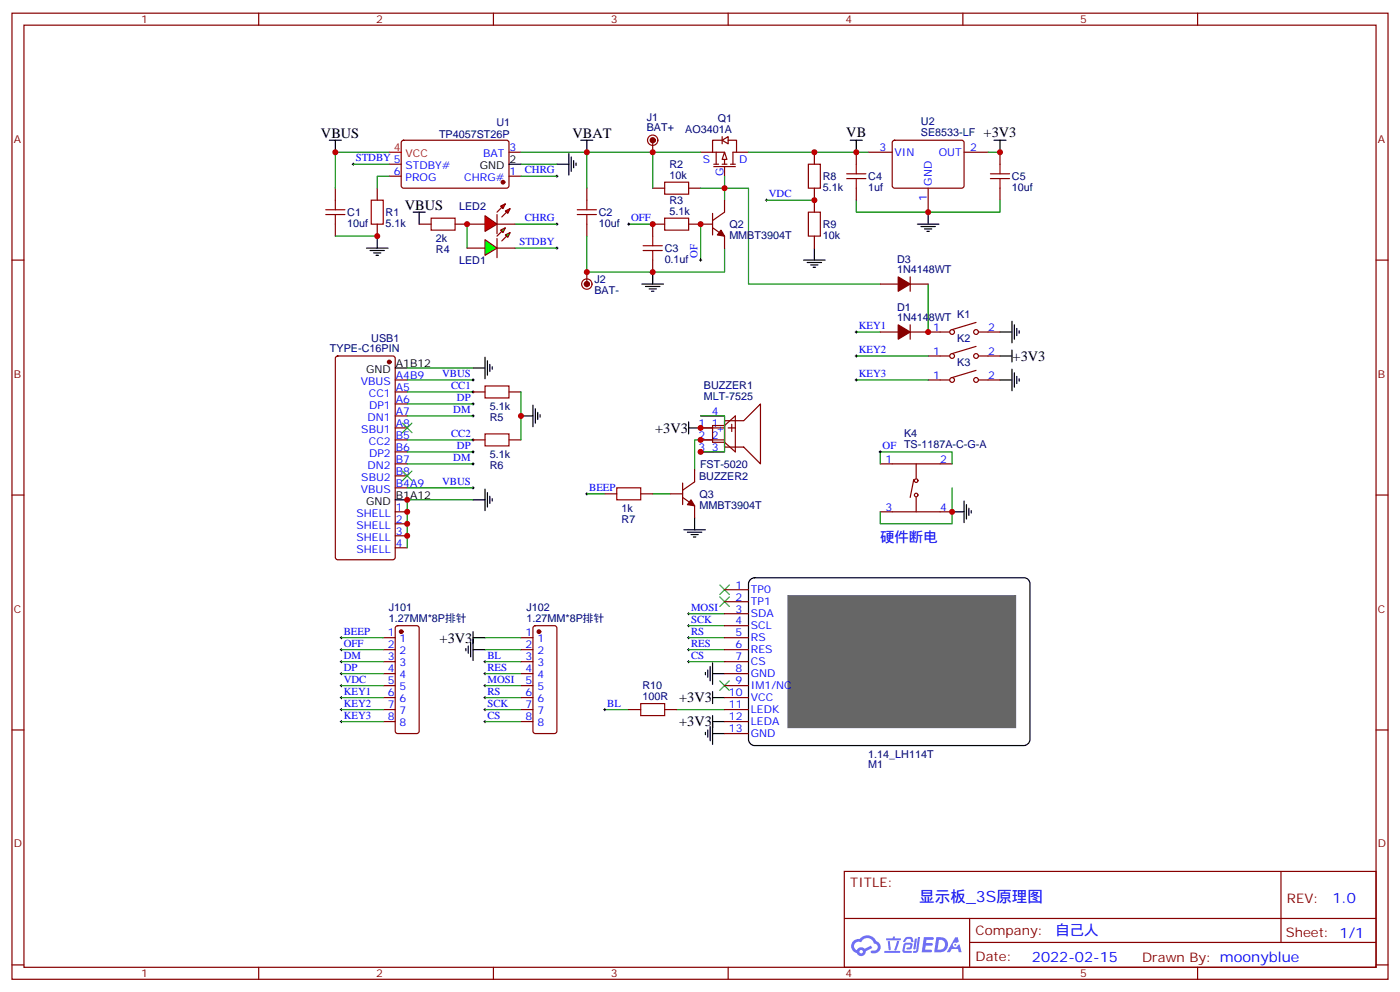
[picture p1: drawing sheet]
<svg xmlns="http://www.w3.org/2000/svg" width="412mm" height="292mm" viewBox="0 0 412 292" stroke-linecap="round" stroke-linejoin="round" font-family="sans-serif">
<g fill="none" stroke="#870000" stroke-width=".35">
<path d="M3.5 3.9h405.4v284.3h-405.4zM7.1 7.4h398.2v277.3h-398.2zM76.2 3.9v3.5M145.3 3.9v3.5M214.5 3.9v3.5M283.6 3.9v3.5M352.8 3.9v3.5M3.5 76.6h3.6M405.3 76.6h3.6M3.5 145.7h3.6M405.3 145.7h3.6M3.5 214.8h3.6"/>
<path d="M405.3 214.8h3.6M248.7 256.5h156.6v28.2h-156.6zM377.3 256.5v20.9M248.7 270.3h156.5M285.6 277.4h119.6M285.6 270.3v14.1M3.5 284h3.6M76.2 284.7v3.5M145.3 284.7v3.5M214.5 284.7v3.5M283.6 284.7v3.5M352.8 284.7v3.5"/>
<path d="M405.3 284h3.6"/>
</g>
<g fill="#5487ff">
<path d="M272.1 275.8h2.6l.3 .2-.1 .6h-2l-.1 .9h1.6l.4 .4-.4 .4h-1.7l-.2 1.2 1.8 .1 .3 .3-.2 .3-2.9 .1z"/>
<path d="M281.4 275.9h.7l.4 1.3-.7 .3a.74 .74 0 0 0-1.1 .3 .74 .74 0 0 0 .5 1 .74 .74 0 0 0 .9-.6l.5-.3 .7 2.3h-.9l-.2-.9h-1.9l-.5 .9h-.9z"/>
<path d="M269.5 276.2h.6l-.4 3a.31 .31 0 0 1-.3 .2 .31 .31 0 0 1-.3-.3z"/>
<path d="M270.4 275.8h.6l-.5 3.9a.89 .89 0 0 1-.7 .7 .89 .89 0 0 1-.9-.3l1-.4z"/>
<path d="M266.8 275.9l.6-.2 1.2 .2 .5 1.2-.6 .2-.4-1-1 .2a.95 .95 0 0 1-1 .8l-.1-.2z"/>
<path d="M266.4 277.6l1.8-.2a1.04 1.04 0 0 1 .6 1.1 1.04 1.04 0 0 1-.8 .9h-.7a.29 .29 0 0 1-.3-.3 .29 .29 0 0 1 .3-.2l.7-.1 .2-.8-1.4 .1-.4 1.7 1.9 .1a.29 .29 0 0 1 .3 .3 .29 .29 0 0 1-.3 .3l-2-.1-.4-.2 .2-2.1z"/>
<path d="M260.5 279.9h4.4a.3 .3 0 0 1 .3 .3 .3 .3 0 0 1-.3 .3h-4.3z"/>
<path d="M264.3 276.9h.6l-.5 1.7a1.02 1.02 0 0 1-.7 1.2l-.2-.3z"/>
<path d="M261.5 277h.6l.3 2.4-.3 .3-.3-.2z"/>
<path d="M261.1 276.2h1.9l.2-.6h.5l-.1 .6h1.5a.29 .29 0 0 1 .3 .3 .29 .29 0 0 1-.3 .2h-3.9z"/>
<path d="M275.8 275.8l-.6 4.5h1.4a2.27 2.27 0 0 0 2.7-2.3 2.27 2.27 0 0 0-2.7-2.2zM276.6 276.6a1.5 1.5 0 0 1 1.8 1.5 1.5 1.5 0 0 1-1.9 1.4h-.3z"/>
<path d="M251.4 277a2.09 2.09 0 0 0 1 3.5 1.37 1.37 0 0 0 1.5 .9 1.37 1.37 0 0 0 1.1-1.4l2-1-.5-.7-1.8 .9a1.4 1.4 0 0 0-2.3 .5 1.32 1.32 0 0 1-.6-1.9 1.32 1.32 0 0 1 1.9-.5 2.02 2.02 0 0 1 2-1.2 2.02 2.02 0 0 1 1.8 1.6 1.09 1.09 0 0 1 1.1 1.4 1.09 1.09 0 0 1-1.6 .7 .41 .41 0 0 0-.5 .3 .41 .41 0 0 0 .4 .5 1.89 1.89 0 0 0 2.4-1.2 1.89 1.89 0 0 0-1.2-2.4 2.98 2.98 0 0 0-5-.7l-1 .2zM253.2 280.1a.52 .52 0 0 1 1 0 .52 .52 0 0 1-1 0z"/>
<circle cx="281.4" cy="278.1" r=".28"/>
</g>
<g fill="none" stroke="#870000" stroke-width=".35">
<path d="M98.8 55.4v3.5M111.1 55.4v3.5M114.7 51.9h3.5M114.7 48.3h3.5M118.4 41.5l.5-.2h30.6l.4 .7v13l-.7 .4-30.6-.1-.4-.6v-12.7zM149.9 51.9h3.6M149.9 44.8h3.6M206.4 44.8h3.5M209.9 44.8h3.5v3.5M210.3 48.3h1.4M210.3 49h6.3M211 44.8v3.5"/>
<path d="M212.7 41.3l1.8-1.1v2.1zM212.7 40.2v2.1M212.7 41.3h-2.8v3.5M212.7 48.3h1.4M213.4 49v2.9M214.5 41.3h2.5v3.5h-1.1v3.5M215.2 48.3h1.4M217 44.8h3.5M98.8 66v3.5M111.1 66v3.5M273.4 97.7h6.4M287.5 94.9l-7 2.1"/>
<path d="M288.2 97.7h6.4M273.4 104.8h6.4M273.4 111.8h6.4M287.5 102l-7 2.1M287.5 109l-7 2.1M288.2 104.8h6.4M288.2 111.8h6.4M206.4 125.9h7M206.4 122.4h7M206.4 133h7M206.4 129.5h7M213.4 123.8h5.7l4.9-4.9v17.6l-4.9-4.9h-5.7z"/>
<path d="M214.5 125.9h2.1M215.5 124.9v2.1M112.9 187.7h3.5M112.9 191.2h3.5M112.9 194.7h3.5M112.9 198.3h3.5M116.7 184.4l.4-.3h5.7l.5 .3 .2 .5v30.3l-.3 .5-.4 .2h-5.7l-.5-.2-.2-.5v-30.3zM153.5 187.7h3.5M153.5 191.2h3.5M153.5 194.7h3.5M153.5 198.3h3.5M157.2 184.4l.5-.3h5.6l.5 .3 .2 .5v30.3l-.2 .5-.5 .2h-5.6l-.5-.2-.2-.5v-30.3z"/>
<path d="M112.9 201.8h3.5M112.9 205.3h3.5M112.9 208.8h3.5M112.9 212.4h3.5M153.5 201.8h3.5M153.5 205.3h3.5M153.5 208.8h3.5M153.5 212.4h3.5"/>
<circle cx="280.5" cy="97.7" r=".71"/>
<circle cx="287.5" cy="97.7" r=".71"/>
<circle cx="280.5" cy="104.8" r=".71"/>
<circle cx="280.5" cy="111.8" r=".71"/>
<circle cx="287.5" cy="104.8" r=".71"/>
<circle cx="287.5" cy="111.8" r=".71"/>
</g>
<g fill="none" stroke="#000" stroke-width=".35">
<path d="M149.9 48.3h3.6M236.7 76.6h6.4M237.8 77.3h4.2M238.8 78h2.1M239.5 78.7h.7M239.9 73v3.6M294.6 97.7h3.5M298.1 94.5v6.4M298.8 95.6v4.2M299.5 96.7v2.1M300.2 97.4v.7M294.6 104.8h3.5"/>
<path d="M294.6 111.8h3.5M298.1 103v3.5M298.1 108.7v6.3M298.8 109.7v4.2M299.5 110.8v2.1M300.2 111.5v.7M202.8 125.9h3.6M202.8 124.2v3.5M201.4 155.9h6.4M202.5 156.6h4.2M203.6 157.3h2.1M204.3 158h.7"/>
<path d="M204.6 152.4v3.5M137.2 190.9v.7M137.9 190.1v2.2M138.6 189.1v4.2M139.3 187.7h3.6M139.3 185.9v8.5M139.3 191.2h3.6M207.8 197.9v.7M208.5 197.2v2.1M209.2 196.1v4.3M209.9 195.1v6.3M209.9 198.3h3.5"/>
<path d="M207.8 215.5v.8M208.5 214.8v2.2M209.2 213.8v4.2M209.9 205.3h3.5M209.9 203.6v3.5M209.9 210.6v8.5M209.9 212.4h3.5M209.9 215.9h3.5"/>
</g>
<g fill="none" stroke="#008700" stroke-width=".35">
<path d="M225.8 58.9h14.1M252.2 97.7h7.1M273.4 83.6v14.1M252.2 104.8h21.2M252.2 111.8h21.2M206.4 129.5h-1.8v8.8M172.9 145.3h5.3M192.3 145.3h5.3M100.5 187.7h12.4M100.5 191.2h12.4M100.5 194.7h12.4M100.5 198.3h12.4"/>
<path d="M142.9 187.7h10.6M142.9 191.2h10.6M142.9 194.7h10.6M142.9 198.3h10.6M202.8 187.7h10.6M202.8 191.2h10.6M202.8 194.7h10.6M202.8 180.6h10.6M202.8 184.1h10.6M100.5 201.8h12.4M100.5 205.3h12.4M100.5 208.8h12.4"/>
<path d="M100.5 212.4h12.4M142.9 201.8h10.6M142.9 205.3h10.6M142.9 208.8h10.6M142.9 212.4h10.6M178.2 208.8h7M199.3 208.8h14.1"/>
</g>
<g fill="none" stroke="#000" stroke-width=".29">
<path d="M225.4 58.9h.7M225.8 58.6v.7M251.9 97.7h.7M252.2 97.4v.7M251.9 104.8h.7M251.9 111.8h.7M252.2 104.4v.7M252.2 111.5v.7M172.5 145.3h.7M172.9 145v.7M100.2 187.7h.7M100.2 191.2h.7"/>
<path d="M100.2 194.7h.7M100.2 198.3h.7M100.5 187.3v.7M100.5 190.9v.7M100.5 194.4v.7M100.5 197.9v.7M142.5 194.7h.7M142.5 198.3h.7M142.9 194.4v.7M142.9 197.9v.7M202.5 187.7h.7M202.5 191.2h.7"/>
<path d="M202.5 194.7h.7M202.5 180.6h.7M202.5 184.1h.7M202.8 180.3v.7M202.8 183.8v.7M202.8 187.3v.7M202.8 190.9v.7M202.8 194.4v.7M100.2 201.8h.7M100.2 205.3h.7M100.2 208.8h.7M100.2 212.4h.7"/>
<path d="M100.5 201.4v.7M100.5 205v.7M100.5 208.5v.7M100.5 212v.7M142.5 201.8h.7M142.5 205.3h.7M142.5 208.8h.7M142.5 212.4h.7M142.9 201.4v.7M142.9 205v.7M142.9 208.5v.7M142.9 212v.7"/>
<path d="M177.8 208.8h.7M178.2 208.5v.7"/>
</g>
<g fill="#870000" stroke="#870000" stroke-width=".35">
<circle cx="118.2" cy="185.9" r=".53"/>
<circle cx="158.7" cy="185.9" r=".53"/>
<circle cx="148.2" cy="53.6" r=".53"/>
</g>
<path d="M212 172.2l2.8 2.8M212 175.7l2.8 2.8M214.8 172.2l-2.8 2.8M214.8 175.7l-2.8 2.8M212 200.4l2.8 2.8M214.8 200.4l-2.8 2.8" fill="none" stroke="#3c3" stroke-width=".35"/>
<path d="M114.7 44.8h3.5" fill="none" stroke="#f00" stroke-width=".35"/>
<path d="M98.8 58.9v2.8M109.4 58.9h3.5v7.1h-3.5zM96 63.1h5.6M96 61.7h5.6M98.8 63.1v2.9" fill="none" stroke="#a10000" stroke-width=".35"/>
<path d="M213.4 44.8l.7 2.1h-1.4z" fill="#fff" stroke="#870000" stroke-width=".35"/>
<g fill="none" stroke="#008700" stroke-width=".35">
<path d="M104.1 48.3h10.6M114.7 51.9h-3.6v3.5M114.7 44.8h-15.9v10.6M153.5 44.8h19.4v10.6M153.5 48.3h10.5M153.5 51.9h10.5M172.9 44.8h19.4M206.4 44.8h-14.1v10.6M213.4 51.9v3.5h-7M213.4 58.9v-3.5h7.1v28.2h38.8M220.5 44.8h35.3M252.2 58.9v3.5h42.4v-3.5"/>
<path d="M291 44.8h3.6M98.8 69.5h12.3M137.6 66v7M151.7 66h12.3M151.7 73h12.3M172.9 69.5v10.6h40.5v-7.1M185.2 66h7.1M119.9 111.8h19.4M119.9 115.4h19.4M119.9 118.9h19.4M119.9 108.3h19.4M153.5 115.4v14.1"/>
<path d="M119.9 122.4h19.4M119.9 129.5h19.4M119.9 136.5h19.4M119.9 133h19.4M119.9 143.6h19.4M139.3 147.1h-19.4v14.1"/>
</g>
<g fill="none" stroke="#000" stroke-width=".29">
<path d="M103.7 48.3h.7M104.1 48v.7M163.7 51.9h.7M164 51.5v.7M163.7 66h.7M163.7 73h.7M164 65.6v.7M164 72.7v.7M184.9 66h.7M185.2 65.6v.7M139 111.8h.7M139 115.4h.7"/>
<path d="M139 118.9h.7M139.3 111.5v.7M139.3 115v.7M139.3 118.5v.7M139 122.4h.7M139 129.5h.7M139 136.5h.7M139 133h.7M139.3 122.1v.7M139.3 129.1v.7M139.3 132.6v.7M139.3 136.2v.7"/>
<path d="M139 143.6h.7M139.3 143.2v.7"/>
</g>
<g fill="none" stroke="#000" stroke-width=".35">
<path d="M97 41.3h3.5M98.8 41.3v3.5M164 48.3h3.6M167.6 45.2v6.3M168.3 46.2v4.2M169 47.3v2.1M169.7 48v.7M171.1 41.3h3.5M172.9 41.3v3.5M250.5 41.3h3.5M252.2 41.3v3.5M292.8 41.3h3.5"/>
<path d="M294.6 41.3v3.5M107.9 73h6.4M109 73.7h4.2M110.1 74.4h2.1M110.8 75.1h.7M111.1 69.5v3.5M121.7 62.4h3.5M123.5 62.4v3.6M270.2 66h6.4M271.3 66.7h4.2M272.3 67.4h2.2M273 68.1h.8"/>
<path d="M273.4 62.4v3.6M189.1 83.6h6.3M190.1 84.3h4.3M191.2 85h2.1M191.9 85.7h.7M192.3 80.1v3.5M116.4 108.3h3.5M139.3 108.3h3.6M142.9 105.1v6.4M143.6 106.2v4.2M144.3 107.2v2.2M145 107.9v.8"/>
<path d="M157 119.2v6.4M153.5 122.4h3.5M157.7 120.3v4.2M158.4 121.4v2.1M159.1 122.1v.7M116.4 147.1h3.5M139.3 147.1h3.6M142.9 143.9v6.4M143.6 145v4.2M144.3 146v2.2M145 146.8v.7M221.1 170.6l1.1-.6h79.4a1.76 1.76 0 0 1 1.8 1.8v45.9a1.89 1.89 0 0 1-1.8 1.7h-79.4a1.89 1.89 0 0 1-1.7-1.7v-45.9z"/>
</g>
<g fill="none" stroke="#a10000" stroke-width=".35">
<path d="M172.9 58.9v2.8M195.8 53.6h7v3.5h-7zM238.1 48.3h3.6v7.1h-3.6zM291.7 52.6h5.7M291.7 51.2h5.7M294.6 48.3v2.9M294.6 52.6v2.8M127 64.2h7.1v3.5h-7.1zM170 63.1h5.7M170 61.7h5.7M172.9 63.1v2.9M189.4 73.7h5.7"/>
<path d="M189.4 72.3h5.7M192.3 69.5v2.8M192.3 73.7v2.9M195.8 64.2h7v3.5h-7zM238.1 62.4h3.6v7.1h-3.6zM142.9 113.6h7v3.5h-7zM142.9 127.7h7v3.5h-7zM181.7 143.6h7v3.5h-7zM188.7 207.1h7.1v3.5h-7.1z"/>
<circle cx="192.3" cy="41.3" r="1.52"/>
<circle cx="172.9" cy="83.6" r="1.52"/>
</g>
<g fill="none" stroke="#870000" stroke-width=".35">
<path d="M172.9 55.4v3.5M192.3 55.4h3.5M192.3 41.3v3.5M202.8 55.4h3.6M213.4 58.9v3.5l-3.5 2.5M239.9 44.8v3.5M239.9 55.4v7M255.8 44.8h7M263.1 41.5l.4-.2h20.1l.4 .7-.1 13-.6 .4-20-.1-.5-.6v-12.7zM273.4 55.4v7M284 44.8h7M294.6 44.8v3.5"/>
<path d="M294.6 55.4v3.5M123.5 66h3.5M134.1 66h3.5M137.6 73h5.3M146.4 73h5.3M172.9 66v3.5M192.3 76.6v3.5M195.8 66h-3.5v3.5M202.8 66h7.1M209.9 67l3.5 2.5v3.5M209.9 62.8v6.3M239.9 69.5v3.5"/>
<path d="M172.9 80.1v3.5M259.3 83.6h5.3M259.3 97.7h5.3M268.1 81.5v4.2M268.1 95.6v4.2M268.1 83.6h5.3M268.1 97.7h5.3M99 105l.5-.2h16.2l.7 .4v58.8l-.4 .7h-16.5l-.7-.4v-58.8zM116.4 111.8h3.5M116.4 115.4h3.5M116.4 118.9h3.5M139.3 115.4h3.6"/>
<path d="M149.9 115.4h3.6M116.4 122.4h3.5M116.4 125.9h3.5M116.4 129.5h3.5M116.4 133h3.5M116.4 136.5h3.5M139.3 129.5h3.6M149.9 129.5h3.6M204.6 138.3v3.5l-3.5 2.5M206.4 125.9h3.5M206.4 129.5h3.5M206.4 133h3.5"/>
<path d="M213.4 125.2l3.2-2.8v10.6l-3.2-2.8M213.4 125.2v5M213.4 125.2h-3.5v5h3.5M116.4 140.1h3.5M116.4 143.6h3.5M116.4 150.6h3.5M116.4 154.2h3.5M116.4 157.7h3.5M178.2 145.3h3.5M188.7 145.3h3.6M197.6 145.3h3.5M201.1 146.4l3.5 2.5v3.5"/>
<path d="M201.1 142.2v6.3M116.4 161.2h3.5M213.4 177.1h7.1M213.4 173.6h7.1M213.4 198.3h7.1M213.4 194.7h7.1M213.4 191.2h7.1M213.4 187.7h7.1M213.4 184.1h7.1M213.4 180.6h7.1M185.2 208.8h3.5M195.8 208.8h3.5"/>
<path d="M213.4 215.9h7.1M213.4 212.4h7.1M213.4 208.8h7.1M213.4 205.3h7.1M213.4 201.8h7.1"/>
</g>
<g fill="#870000" stroke="#870000" stroke-width=".35">
<path d="M212.4 67.7l1 1.8-2.1-.4z"/>
<path d="M203.6 147.1l1 1.8-2.1-.4z"/>
<path d="M264.6 81.5l3.5 2.1-3.5 2.1z"/>
<path d="M264.6 95.6l3.5 2.1-3.5 2.1z"/>
<circle cx="114.7" cy="106.5" r=".53"/>
</g>
<path d="M118.5 124.5l2.9 2.9M118.5 138.6l2.9 2.9M121.4 124.5l-2.9 2.9M121.4 138.6l-2.9 2.9" fill="none" stroke="#3c3" stroke-width=".35"/>
<path d="M232.1 175.3h67.1v38.8h-67.1z" fill="#666" stroke="#666" stroke-width=".35"/>
<g fill="none" stroke="#a10000" stroke-width="1.1">
<circle cx="192.3" cy="41.3" r=".41"/>
<circle cx="172.9" cy="83.6" r=".41"/>
</g>
<g fill="#0f0" stroke="#870000" stroke-width=".35">
<path d="M148.9 69.1l1.4-.7-.7 1.4z"/>
<path d="M147.5 67.7l1.4-.7-.7 1.4z"/>
</g>
<g fill="#870000" stroke="#870000" stroke-width=".35">
<path d="M147.8 70.9l1.4-1.4z"/>
<path d="M147.8 68.1l-1.4 1.4z"/>
</g>
<path d="M146.4 70.2v5.6z" fill="#f00" stroke="#870000" stroke-width=".35"/>
<path d="M142.9 70.6l3.5 2.4-3.5 2.1z" fill="#0f0" stroke="#870000" stroke-width=".35"/>
<g fill="#f00" stroke="#870000" stroke-width=".35">
<path d="M142.9 63.5l3.5 2.5-3.5 2.1z"/>
<path d="M146.4 63.1v5.7z"/>
</g>
<g fill="#870000" stroke="#870000" stroke-width=".35">
<path d="M146.4 62.4l1.4-1.4z"/>
<path d="M147.8 63.9l1.4-1.5z"/>
</g>
<g fill="#f00" stroke="#870000" stroke-width=".35">
<path d="M147.5 60.7l1.4-.7-.7 1.4z"/>
<path d="M148.9 62.1l1.4-.7-.7 1.4z"/>
</g>
<g fill="none" stroke="#870000" stroke-width=".35">
<path d="M252.2 44.8v3.5M252.2 55.4v3.5M137.6 66h5.3M146.4 66h5.3M259.3 136.5h21.2M269.9 136.5v4.3M259.3 150.6h21.2M269.2 141.1l-1.1 5.3M269.9 146.4v4.2"/>
<circle cx="269.9" cy="145.7" r=".53"/>
<circle cx="269.9" cy="141.5" r=".53"/>
</g>
<path d="M249.4 52.6h5.7M249.4 51.2h5.7M252.2 48.3v2.9M252.2 52.6v2.8" fill="none" stroke="#a10000" stroke-width=".35"/>
<path d="M206.4 66v10.6M206.4 122.4h7v10.6h-7M259.3 136.5v-3.5h21.2v3.5M280.5 143.6v10.6h-21.2v-3.6" fill="none" stroke="#008700" stroke-width=".35"/>
<path d="M280.5 150.6h3.5M284 147.5v6.3M284.7 148.5v4.3M285.4 149.6v2.1M286.1 150.3v.7" fill="none" stroke="#000" stroke-width=".35"/>
<path d="M206 76.6h.7M206.4 76.2v.7M258.9 133h.7M259.3 132.6v.7" fill="none" stroke="#000" stroke-width=".29"/>
<g fill="#c00">
<circle cx="98.8" cy="44.8" r=".88"/>
<circle cx="111.1" cy="69.5" r=".88"/>
<circle cx="172.9" cy="44.8" r=".88"/>
<circle cx="213.4" cy="55.4" r=".88"/>
<circle cx="192.3" cy="66" r=".88"/>
<circle cx="192.3" cy="80.1" r=".88"/>
<circle cx="192.3" cy="44.8" r=".88"/>
<circle cx="294.6" cy="44.8" r=".88"/>
<circle cx="252.2" cy="44.8" r=".88"/>
<circle cx="273.4" cy="62.4" r=".88"/>
<circle cx="119.9" cy="147.1" r=".88"/>
<circle cx="119.9" cy="150.6" r=".88"/>
<circle cx="119.9" cy="154.2" r=".88"/>
<circle cx="119.9" cy="157.7" r=".88"/>
<circle cx="153.5" cy="122.4" r=".88"/>
<circle cx="239.9" cy="58.9" r=".88"/>
<circle cx="239.9" cy="44.8" r=".88"/>
<circle cx="206.4" cy="125.9" r=".88"/>
<circle cx="206.4" cy="129.5" r=".88"/>
<circle cx="273.4" cy="97.7" r=".88"/>
<circle cx="137.6" cy="66" r=".88"/>
<circle cx="172.9" cy="80.1" r=".88"/>
<circle cx="206.4" cy="133" r=".88"/>
<circle cx="280.5" cy="150.6" r=".88"/>
<circle cx="206.4" cy="66" r=".88"/>
</g>
<text font-size="4.6" fill="#00f" x="270.8" y="265.5">显示板_3S原理图</text>
<g font-size="4.2">
<text x="94.5" y="40.6">VBUS</text>
<text x="168.6" y="40.6">VBAT</text>
<text x="249.3" y="40.2">VB</text>
<text x="289.7" y="40.2">+3V3</text>
<text x="119.2" y="61.7">VBUS</text>
<text x="298.3" y="106.2">+3V3</text>
<text x="193" y="127.4">+3V3</text>
<text x="129.5" y="189.1">+3V3</text>
<text x="200.1" y="206.7">+3V3</text>
<text x="200.1" y="213.8">+3V3</text>
</g>
<g font-size="4.2" fill="#00f">
<text x="259.3" y="159.5">硬件断电</text>
<text x="392.5" y="265.7">1.0</text>
<text x="310.9" y="275.3">自己人</text>
<text x="304" y="283.1">2022-02-15</text>
</g>
<g font-size="3.9" fill="#800">
<text x="250.5" y="261.1">TITLE:</text>
<text x="379.1" y="265.7">REV:</text>
<text x="287.4" y="275.3">Company:</text>
<text x="378.7" y="275.9">Sheet: 1/1</text>
<text x="287.4" y="282.9">Date:</text>
<text x="336.4" y="283">Drawn By: moonyblue</text>
</g>
<g font-size="3.2" fill="#800">
<text x="41.6" y="6.9">1</text>
<text x="110.8" y="6.9">2</text>
<text x="179.9" y="6.9">3</text>
<text x="249.1" y="6.9">4</text>
<text x="318.2" y="6.9">5</text>
<text x="4.1" y="42">A</text>
<text x="405.9" y="42">A</text>
<text x="4.1" y="111.1">B</text>
<text x="405.9" y="111.1">B</text>
<text x="4.1" y="180.3">C</text>
<text x="405.9" y="180.3">C</text>
<text x="4.1" y="249.4">D</text>
<text x="405.9" y="249.4">D</text>
<text x="41.6" y="287.7">1</text>
<text x="110.8" y="287.7">2</text>
<text x="179.9" y="287.7">3</text>
<text x="249.1" y="287.7">4</text>
<text x="318.2" y="287.7">5</text>
</g>
<g font-size="3.2" fill="#000080">
<text x="190.5" y="35.5">J1</text>
<text x="211.4" y="35.9">Q1</text>
<text x="129.3" y="40.7">TP4057ST26P</text>
<text x="146.2" y="37.1">U1</text>
<text x="190.5" y="38.7">BAT+</text>
<text x="201.9" y="39.2">AO3401A</text>
<text x="271.3" y="40">SE8533-LF</text>
<text x="271.3" y="36.8">U2</text>
<text x="197.2" y="52.6">10k</text>
<text x="197.2" y="49.4">R2</text>
<text x="242.4" y="53">R8</text>
<text x="255.8" y="53">C4</text>
<text x="298.1" y="53">C5</text>
<text x="242.4" y="56.2">5.1k</text>
<text x="255.8" y="56.2">1uf</text>
<text x="298.1" y="56.2">10uf</text>
<text x="102.3" y="63.6">C1</text>
<text x="113.6" y="63.6">R1</text>
<text x="135.2" y="61.8">LED2</text>
<text x="176.4" y="63.6">C2</text>
<text x="197.2" y="63.1">5.1k</text>
<text x="197.2" y="60">R3</text>
<text x="102.3" y="66.7">10uf</text>
<text x="113.6" y="66.7">5.1k</text>
<text x="128.4" y="71.3">2k</text>
<text x="176.4" y="66.7">10uf</text>
<text x="214.8" y="70.4">MMBT3904T</text>
<text x="214.8" y="67.2">Q2</text>
<text x="242.4" y="70.3">10k</text>
<text x="242.4" y="67.1">R9</text>
<text x="128.4" y="74.4">R4</text>
<text x="135.2" y="77.7">LED1</text>
<text x="195.8" y="77.3">0.1uf</text>
<text x="195.8" y="74.2">C3</text>
<text x="264.2" y="77.3">D3</text>
<text x="175.1" y="83.4">J2</text>
<text x="264.2" y="80.4">1N4148WT</text>
<text x="175.1" y="86.6">BAT-</text>
<text x="264.2" y="94.5">1N4148WT</text>
<text x="264.2" y="91.4">D1</text>
<text x="282" y="93.5">K1</text>
<text x="109.4" y="100.6">USB1</text>
<text x="282" y="100.6">K2</text>
<text x="97.2" y="103.5">TYPE-C16PIN</text>
<text x="282" y="107.7">K3</text>
<text x="207.3" y="117.8">MLT-7525</text>
<text x="207.3" y="114.6">BUZZER1</text>
<text x="144.3" y="120.6">5.1k</text>
<text x="144.3" y="123.8">R5</text>
<text x="266.3" y="131.8">TS-1187A-C-G-A</text>
<text x="266.3" y="128.5">K4</text>
<text x="144.3" y="134.8">5.1k</text>
<text x="144.3" y="137.9">R6</text>
<text x="206.2" y="137.7">FST-5020</text>
<text x="205.9" y="141.2">BUZZER2</text>
<text x="206" y="149.7">MMBT3904T</text>
<text x="206" y="146.6">Q3</text>
<text x="183.1" y="150.6">1k</text>
<text x="183.1" y="153.8">R7</text>
<text x="114.5" y="179.9">J101</text>
<text x="155.1" y="179.9">J102</text>
<text x="114.5" y="183.1">1.27MM*8P排针</text>
<text x="155.1" y="183.1">1.27MM*8P排针</text>
<text x="189.2" y="202.9">R10</text>
<text x="189.2" y="206">100R</text>
<text x="255.8" y="223">1.14_LH114T</text>
<text x="255.8" y="226.1">M1</text>
</g>
<g font-size="3.2" fill="#00f">
<text x="104.8" y="47.4">STDBY 5</text>
<text x="142.3" y="46.2">BAT</text>
<text x="150.1" y="44.4">3</text>
<text x="207.1" y="48">S</text>
<text x="217.7" y="48">D</text>
<text x="259" y="44.4">3</text>
<text x="263.5" y="45.9">VIN</text>
<text x="276.5" y="45.9">OUT</text>
<text x="285.8" y="44.4">2</text>
<text x="116" y="51.5">6</text>
<text x="119.5" y="49.7">STDBY#</text>
<text x="119.5" y="53.3">PROG</text>
<text x="136.8" y="53.3">CHRG#</text>
<text x="150.1" y="51.5">1</text>
<text x="154.6" y="51">CHRG</text>
<text x="213.1" y="51.9" transform="rotate(-90 213.1 51.9)">G</text>
<text x="226.5" y="58">VDC</text>
<text x="273" y="59.2" transform="rotate(-90 273 59.2)">1</text>
<text x="274.5" y="54.7" transform="rotate(-90 274.5 54.7)">GND</text>
<text x="154.6" y="65.1">CHRG</text>
<text x="185.9" y="65.1">OFF</text>
<text x="153" y="72.1">STDBY</text>
<text x="205.5" y="75.8" transform="rotate(-90 205.5 75.8)">OF</text>
<text x="252.9" y="96.8">KEY1</text>
<text x="274.9" y="97.4">1</text>
<text x="291" y="97.4">2</text>
<text x="252.9" y="103.9">KEY2</text>
<text x="274.9" y="104.4">1</text>
<text x="291" y="104.4">2</text>
<text x="106.3" y="113.2">VBUS</text>
<text x="116.6" y="111.5">A4B9</text>
<text x="130.2" y="110.9">VBUS</text>
<text x="252.9" y="110.9">KEY3</text>
<text x="274.9" y="111.5">1</text>
<text x="291" y="111.5">2</text>
<text x="108.7" y="116.8">CC1</text>
<text x="116.6" y="115">A5</text>
<text x="116.6" y="118.5">A6</text>
<text x="132.9" y="114.5">CC1</text>
<text x="134.6" y="118">DP</text>
<text x="108.3" y="123.8">DN1</text>
<text x="108.7" y="120.3">DP1</text>
<text x="116.6" y="122.1">A7</text>
<text x="116.6" y="125.6">A8</text>
<text x="133.5" y="121.5">DM</text>
<text x="205.8" y="125.6">1</text>
<text x="209.6" y="122.1">4</text>
<text x="209.6" y="125.6">1</text>
<text x="106.4" y="127.4">SBU1</text>
<text x="108.7" y="130.9">CC2</text>
<text x="116.6" y="129.1">B5</text>
<text x="132.9" y="128.6">CC2</text>
<text x="205.8" y="129.1">2</text>
<text x="209.6" y="129.1">2</text>
<text x="211" y="127">+</text>
<text x="108.3" y="137.9">DN2</text>
<text x="108.7" y="134.4">DP2</text>
<text x="116.6" y="132.6">B6</text>
<text x="116.6" y="136.2">B7</text>
<text x="133.5" y="135.6">DM</text>
<text x="134.6" y="132.1">DP</text>
<text x="205.8" y="132.6">3</text>
<text x="209.6" y="132.6">3</text>
<text x="260" y="132.1">OF</text>
<text x="260.8" y="136.2">1</text>
<text x="276.9" y="136.2">2</text>
<text x="106.4" y="141.5">SBU2</text>
<text x="116.6" y="139.7">B8</text>
<text x="116.6" y="143.2">B4A9</text>
<text x="130.2" y="142.7">VBUS</text>
<text x="106.3" y="145">VBUS</text>
<text x="173.6" y="144.5">BEEP</text>
<text x="105" y="152">SHELL</text>
<text x="105" y="155.6">SHELL</text>
<text x="116.6" y="150.3">1</text>
<text x="116.6" y="153.8">2</text>
<text x="260.8" y="150.3">3</text>
<text x="276.9" y="150.3">4</text>
<text x="105" y="159.1">SHELL</text>
<text x="116.6" y="157.3">3</text>
<text x="116.6" y="160.9">4</text>
<text x="105" y="162.6">SHELL</text>
<text x="216.7" y="173.2">1</text>
<text x="203.6" y="179.7">MOSI</text>
<text x="216.7" y="176.7">2</text>
<text x="221.2" y="178.2">TP1</text>
<text x="221.2" y="174.6">TP0</text>
<text x="203.6" y="183.3">SCK</text>
<text x="216.7" y="183.8">4</text>
<text x="216.7" y="180.3">3</text>
<text x="221.2" y="185.2">SCL</text>
<text x="221.2" y="181.7">SDA</text>
<text x="101.2" y="186.8">BEEP</text>
<text x="101.2" y="190.3">OFF</text>
<text x="114.2" y="187.3">1</text>
<text x="114.2" y="190.9">2</text>
<text x="117.7" y="189.1">1</text>
<text x="154.8" y="187.3">1</text>
<text x="154.8" y="190.9">2</text>
<text x="158.3" y="189.1">1</text>
<text x="203.6" y="186.8">RS</text>
<text x="203.6" y="190.3">RES</text>
<text x="216.7" y="190.9">6</text>
<text x="216.7" y="187.3">5</text>
<text x="221.2" y="188.7">RS</text>
<text x="101.2" y="193.9">DM</text>
<text x="101.2" y="197.4">DP</text>
<text x="114.2" y="194.4">3</text>
<text x="114.2" y="197.9">4</text>
<text x="117.7" y="192.6">2</text>
<text x="117.7" y="196.1">3</text>
<text x="143.6" y="193.9">BL</text>
<text x="143.6" y="197.4">RES</text>
<text x="154.8" y="194.4">3</text>
<text x="154.8" y="197.9">4</text>
<text x="158.3" y="192.6">2</text>
<text x="158.3" y="196.1">3</text>
<text x="203.6" y="193.9">CS</text>
<text x="216.7" y="197.9">8</text>
<text x="216.7" y="194.4">7</text>
<text x="221.2" y="195.8">CS</text>
<text x="221.2" y="192.3">RES</text>
<text x="101.2" y="200.9">VDC</text>
<text x="114.2" y="201.4">5</text>
<text x="117.7" y="199.7">4</text>
<text x="117.7" y="203.2">5</text>
<text x="143.6" y="200.9">MOSI</text>
<text x="154.8" y="201.4">5</text>
<text x="158.3" y="199.7">4</text>
<text x="158.3" y="203.2">5</text>
<text x="216.7" y="201.4">9</text>
<text x="221.2" y="202.8">IM1/NC</text>
<text x="221.2" y="199.3">GND</text>
<text x="101.2" y="204.4">KEY1</text>
<text x="101.2" y="208">KEY2</text>
<text x="114.2" y="205">6</text>
<text x="114.2" y="208.5">7</text>
<text x="117.7" y="206.7">6</text>
<text x="143.6" y="204.4">RS</text>
<text x="143.6" y="208">SCK</text>
<text x="154.8" y="205">6</text>
<text x="154.8" y="208.5">7</text>
<text x="158.3" y="206.7">6</text>
<text x="178.9" y="208">BL</text>
<text x="214.7" y="208.5">11</text>
<text x="214.7" y="205">10</text>
<text x="221.2" y="209.9">LEDK</text>
<text x="221.2" y="206.4">VCC</text>
<text x="101.2" y="211.5">KEY3</text>
<text x="114.2" y="212">8</text>
<text x="117.7" y="210.3">7</text>
<text x="117.7" y="213.8">8</text>
<text x="143.6" y="211.5">CS</text>
<text x="154.8" y="212">8</text>
<text x="158.3" y="210.3">7</text>
<text x="158.3" y="213.8">8</text>
<text x="214.7" y="215.5">13</text>
<text x="214.7" y="212">12</text>
<text x="221.2" y="213.4">LEDA</text>
<text x="221.2" y="217">GND</text>
</g>
<g font-size="3.2" fill="#f00">
<text x="116" y="44.4">4</text>
<text x="119.5" y="46.2">VCC</text>
</g>
<g font-size="3.2">
<text x="150.1" y="48">2</text>
<text x="141.3" y="49.7">GND</text>
<text x="116.6" y="107.9">A1B12</text>
<text x="107.8" y="109.7">GND</text>
<text x="107.8" y="148.5">GND</text>
<text x="116.6" y="146.8">B1A12</text>
</g>
</svg>
